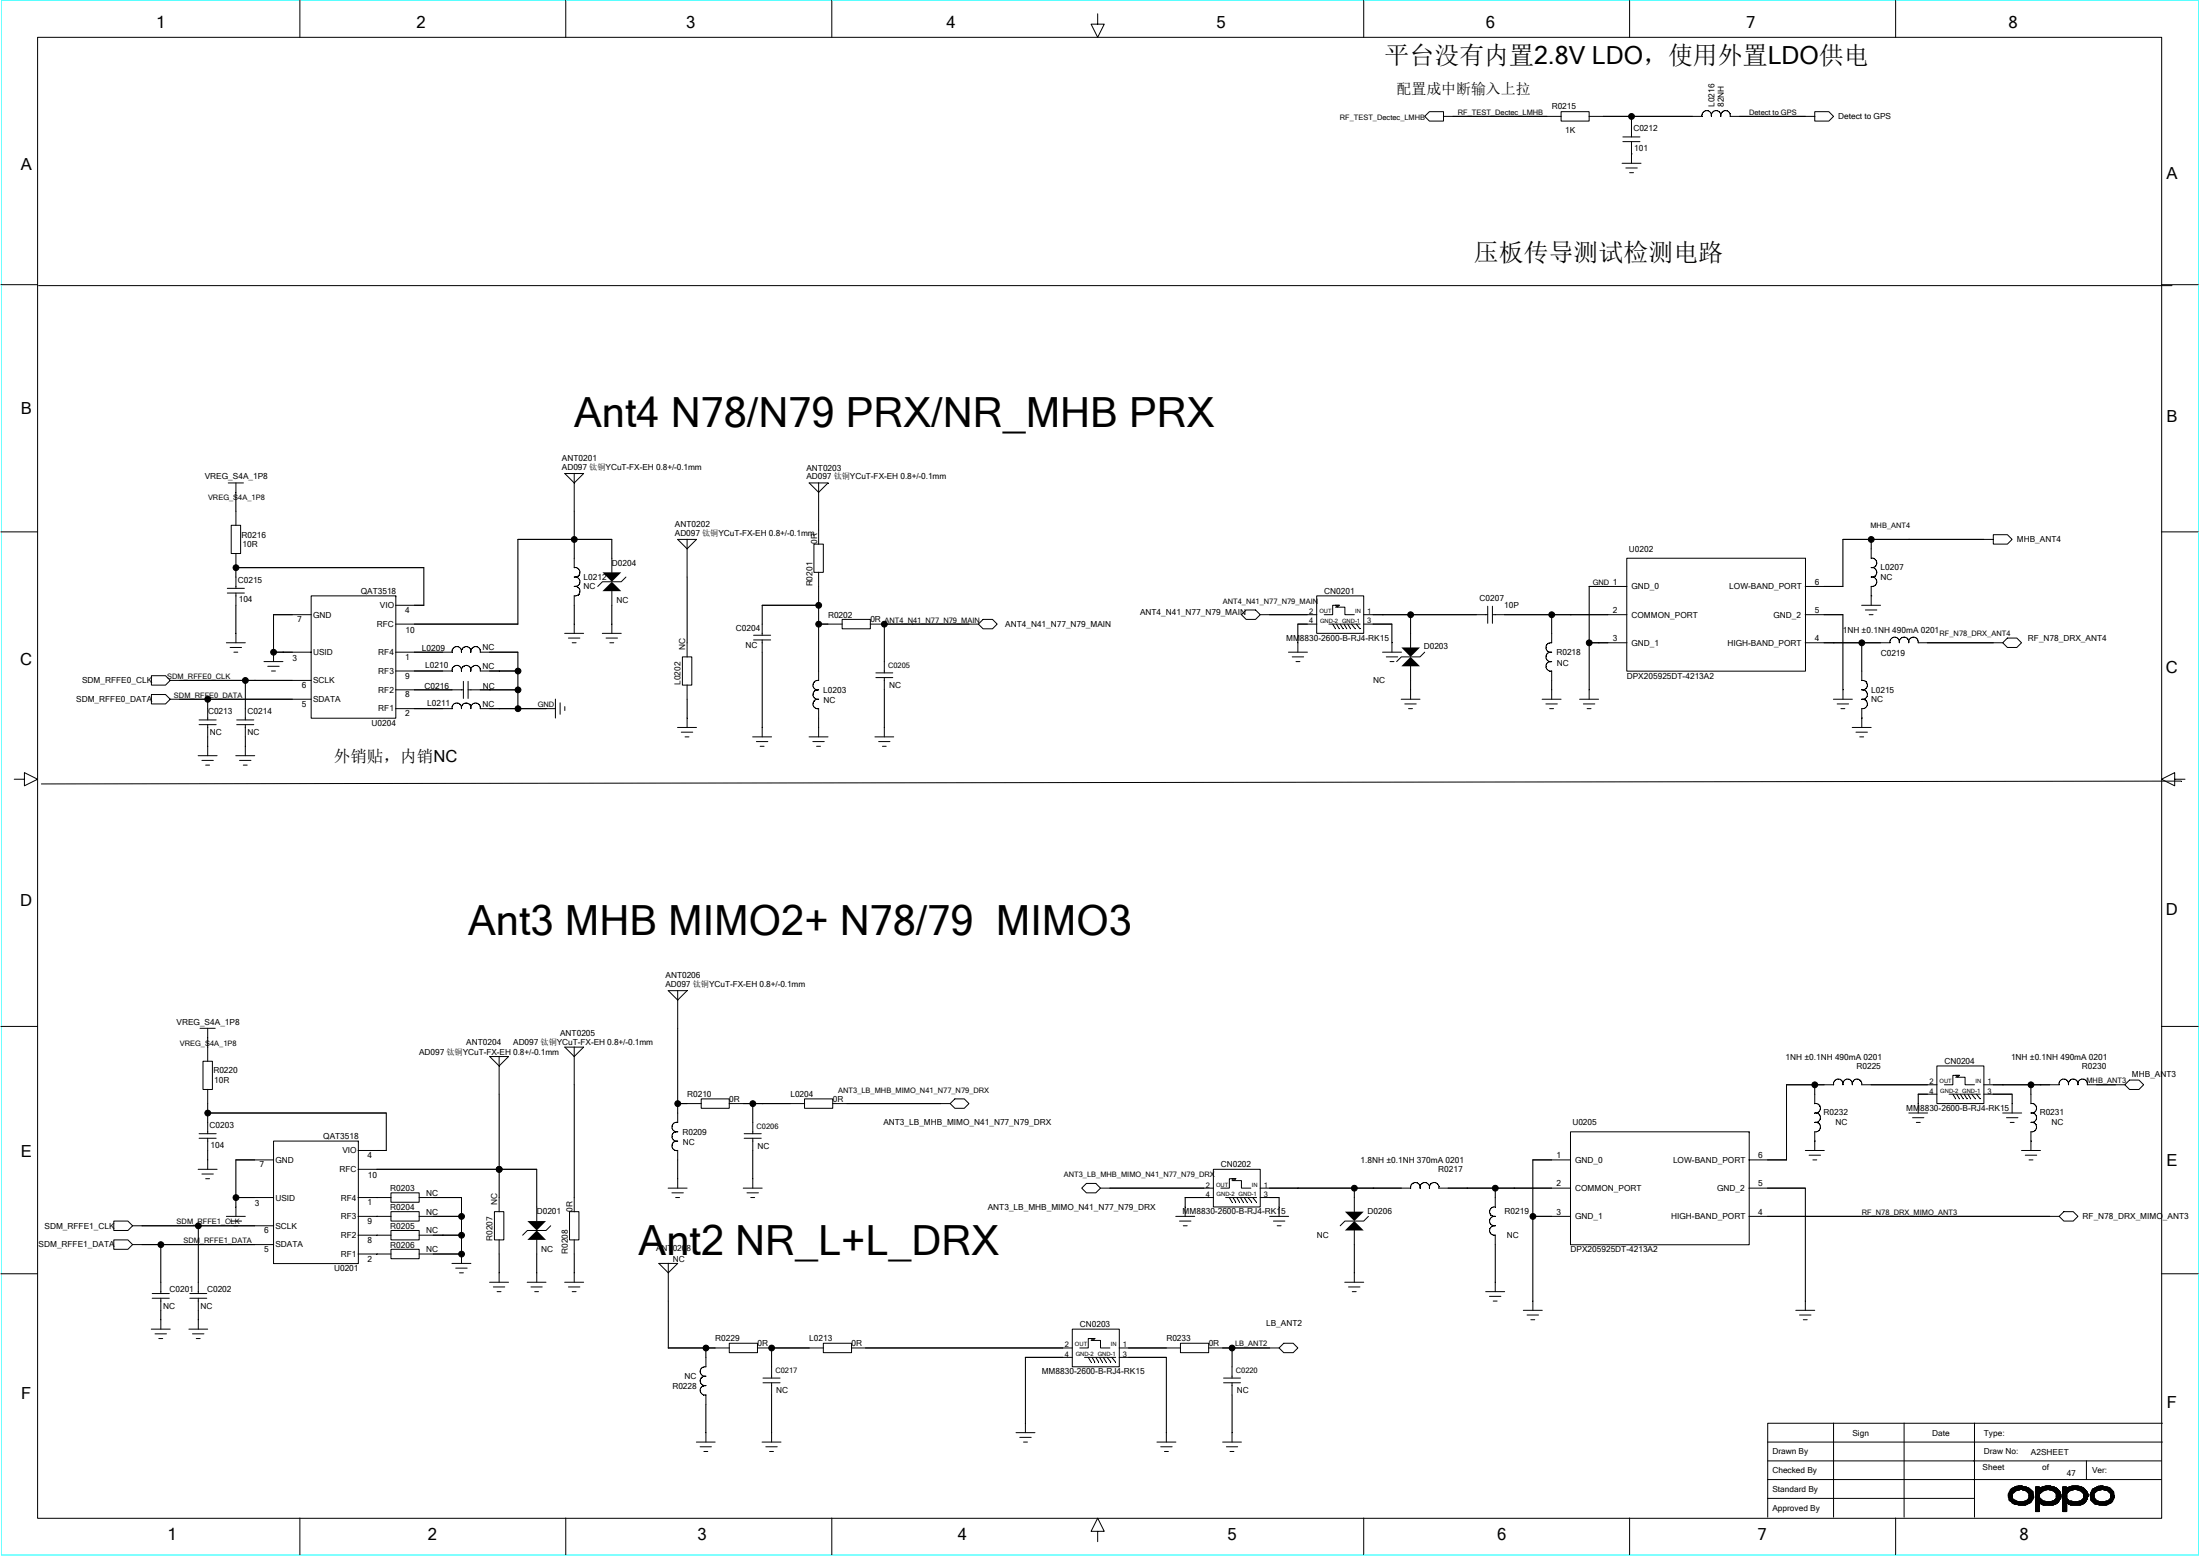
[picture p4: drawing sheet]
<svg xmlns="http://www.w3.org/2000/svg" width="297mm" height="210mm" viewBox="0 0 297 210" stroke-linecap="round" stroke-linejoin="round" font-family="sans-serif">
<path d="M.1 0h296.8v209.8h-296.8z" fill="none" stroke="#0ff" stroke-width=".14"/>
<g fill="none" stroke="#000" stroke-width=".14">
<path d="M5.1 5h286.8v199.9h-286.8zM40.5 .1v4.9M76.4 .1v4.9M112.3 .1v4.9M148.2 1.9v1.4h.9l-.9 1.7-.9-1.7h.9M184.1 .1v4.9M193 15.1h1.9v1.2h-1.9l-.6-.6zM210.8 15.1h3.8v1.2h-3.8zM210.8 15.7h-15.9M219.1 19.1h2.3M219.1 18.5h2.3M220 .1v4.9"/>
<path d="M220.3 15.7v2.8M220.3 19.1v2.9M229.8 15.7h-15.3M231.1 15.5v.2a.64 .64 0 0 1 .5-.8 .64 .64 0 0 1 .7 .6M231.1 15.5a.64 .64 0 0 0-.8-.6 .64 .64 0 0 0-.5 .8M232.3 15.5v.2a.64 .64 0 0 1 .6-.8 .64 .64 0 0 1 .7 .6M233.6 15.5v.2M245 15.1h1.9l.7 .6-.7 .6h-1.9zM245 15.7h-11.4M255.9 .1v4.9M.1 38.4h5M5.2 38.5h288.1"/>
<path d="M219 22h2.6M219.5 22.7h1.6M220 23.3h.6M291.8 38.4h5M.1 71.8h5M30.7 79.4h2.3M30.8 65.2h2.1M31.2 70.9h1.3v3.8h-1.3zM31.8 76.6h25.4v5.1M31.9 65.2v5.7M31.9 74.7v4.7M69.9 72.8h12.7v4.5"/>
<path d="M69.9 72.8v11.4M76.2 63.9h2.6l-1.3 1.3zM77.5 63.9v12.7M77.5 76.6a.65 .65 0 0 1 .8 .6 .65 .65 0 0 1-.8 .7h.1a.65 .65 0 0 1 .7 .5M78.3 78.4v.1a.63 .63 0 0 1-.8 .6l.5 .1 .3 .4M78.3 79.6a.63 .63 0 0 1-.8 .8v5.1M82.6 79.8v5.7M84.5 77.9l-.6 .6h-2.6l-.6 .6M91.5 72.8h2.5l-1.2 1.3-1.3-1.3M92.8 72.8v15.9M109.2 65.2h2.6l-1.3 1.2-1.2-1.2M109.9 73.4h1.3v3.8h-1.3z"/>
<path d="M110.5 65.2v8.2M110.5 77.2v14.6M214.5 79.1h5.2M214.6 79.1v15.3M219.6 75.3h24.2v15.3h-24.2zM243.8 75.3h.1M248.8 72.8h20.4M248.8 72.8v6.3h-5.1M252.6 72.8v2.5a.64 .64 0 0 1 .8 .7 .64 .64 0 0 1-.8 .6 .64 .64 0 0 1 .8 .6 .64 .64 0 0 1-.8 .7 .64 .64 0 0 1 .8 .6 .64 .64 0 0 1-.8 .6M252.6 79.1v2.6M269.1 72.2h1.9l.7 .6-.7 .6h-1.9zM291.8 71.8h5"/>
<path d="M20.4 93.7h1.9l.7 .7-.7 .6h-1.9zM20.4 91.2h1.9l.7 .6-.7 .7h-1.9zM23 94.4h19M23 91.8h19M26.9 97.8h2.3M26.9 97.2h2.3M28 94.4v2.8M28 97.8v4.2M30.6 86.7h2.5M30.7 80h2.3M31.1 87.4h1.5M31.6 88h.5"/>
<path d="M31.9 80v6.7M32 97.8h2.3M32 97.2h2.3M33.1 91.8v5.4M33.1 97.8v4.2M35.6 89.3h2.6M36.1 89.9h1.6M36.7 90.6h.5M36.9 88h5.1M42 80.4h11.4v16.5h-11.4zM42 83h-5.1v6.3M53.4 95.6h7.7"/>
<path d="M53.4 88h7.7M53.4 84.2h16.5M53.4 81.7h3.8M53.4 90.6h7.7M53.4 80.4h.1M61 88a.65 .65 0 0 1 .7-.8 .65 .65 0 0 1 .6 .8 .64 .64 0 0 1 .6-.7 .64 .64 0 0 1 .7 .7 .64 .64 0 0 1 .6-.7 .64 .64 0 0 1 .6 .7h5.1v7.7M62.3 90.4v.2a.64 .64 0 0 1 .6-.8 .64 .64 0 0 1 .7 .6M62.3 90.4a.64 .64 0 0 0-.7-.6 .64 .64 0 0 0-.6 .8M62.6 93.1h-9.2M62.6 91.9v2.4M63.2 93.1h6.7M63.2 91.9v2.4"/>
<path d="M63.6 90.4v.2a.64 .64 0 0 1 .5-.8 .64 .64 0 0 1 .8 .6M64.9 90.4l-.1 .2h5.1M75 95.6h-10.2a.64 .64 0 0 0-.6-.7 .64 .64 0 0 0-.6 .7 .65 .65 0 0 0-.7-.7 .65 .65 0 0 0-.6 .7 .65 .65 0 0 0-.6-.7 .65 .65 0 0 0-.7 .8M75 94.3v2.6M75.6 94.8v1.6M76.2 85.5h2.6M76.3 95.4v.5M76.7 86.1h1.6M77.3 86.7h.5M81.3 85.5h2.6M81.8 86.1h1.6M82.3 86.7h.6"/>
<path d="M91.5 98.2h2.5M92 98.8h1.5M92.1 88.6h1.3v3.9h-1.3zM92.5 99.4h.5M92.8 92.4v5.8M101.6 99.4h2.6M101.7 86.4h2.4M101.7 85.7h2.4M102.9 81.7h7.6M102.9 81.7v4M102.9 86.4v13M109.2 99.4h2.6"/>
<path d="M109.8 93.9l.3 .4 .4 .1h-.2M109.8 95.1l.3 .4 .4 .1v3.8M110.3 91.8h.2M110.3 91.8a.64 .64 0 0 0-.5 .8 .64 .64 0 0 0 .7 .5h-.2M110.3 93.1l-.4 .2-.1 .6M110.3 94.4l-.4 .2-.1 .5M113.7 83.6h3.8v1.3h-3.8zM113.7 84.2h-3.2M117.5 84.2h14.6M118.1 99.4h2.6M118.3 91.4h2.2M118.3 90.8h2.2"/>
<path d="M119.4 84.2v6.6M119.4 91.4v8M132.7 83.6h1.3l.6 .6-.6 .7h-1.3l-.6-.7zM167.6 83l.7-.7h1.2l.7 .7-.7 .6h-1.2zM170.1 83h7.7M174 88h2.5M174.5 88.6h1.5M175 89.3h.5M177.8 80.4h6.3v5.1h-6.3zM177.8 84.2h-2.6v3.8M179.4 84.2h4.2M179.9 84.2l.4 .7"/>
<path d="M180.3 81.7h.5M180.3 81.9h1.3v1.1h1.3M180.3 81.7l.3 .2 .2-.2M180.4 84.2l.4 .7M180.8 81.7h-.9v1.3h-1.1M181 84.2l.3 .7M181.5 84.2l.3 .7M182 84.2l.3 .7M182.5 84.2l.5 .7M183.1 84.2l.5 .7M184.1 84.2h3.8v3.8M184.1 83h16.8"/>
<path d="M186.7 88h2.5M187.2 88.6h1.5M187.7 89.3h.5M189.2 94.4h2.5M189.7 95h1.5M190.2 95.6h.5M190.5 83v4.4M190.5 89.9v4.5M192.4 88l-.7 .6h-2.5l-.6 .7M200.9 81.8v2.3M201.5 83h18.2M201.5 81.8v2.3"/>
<path d="M208.2 94.4h2.6M208.7 95h1.6M208.7 87.5a.64 .64 0 0 0 .8 .5h-.2M208.7 90.1l.4 .4 .4 .1M209.2 95.6h.6M209.3 88a.64 .64 0 0 0-.6 .7 .64 .64 0 0 0 .8 .6h-.2M209.3 86.7a.64 .64 0 0 0-.6 .8M209.3 89.3a.64 .64 0 0 0-.6 .8M209.5 83v3.8l-.2-.1M209.5 90.5v3.9M213.3 94.4h2.5M213.8 95h1.5"/>
<path d="M214.3 95.6h.5M214.5 86.7h5.2M243.7 83h5.1v11.4M243.7 86.7h11.5M247.5 94.4h2.6M248 95h1.6M248.6 95.6h.5M250.1 98.2h2.5M250.6 98.8h1.5M251.1 99.4h.5M251.4 81.7h2.5M251.4 94.4h.2"/>
<path d="M251.4 91.8a.65 .65 0 0 1 .7 .6 .65 .65 0 0 1-.7 .7M251.4 93.1a.64 .64 0 0 1 .7 .5 .64 .64 0 0 1-.6 .8M251.4 86.7v5.1M251.5 94.4a.64 .64 0 0 1 .6 .6 .64 .64 0 0 1-.6 .6M251.6 95.6h-.2v2.6M251.9 82.3h1.5M252.4 83h.5M256.5 86.6v.1a.64 .64 0 0 1 .5-.7 .64 .64 0 0 1 .7 .6M256.5 86.6a.64 .64 0 0 0-.8-.6 .64 .64 0 0 0-.5 .7M257.7 86.6v.1a.64 .64 0 0 1 .6-.7 .64 .64 0 0 1 .7 .6M259 86.7h11.4M259 86.6v.1"/>
<path d="M271 86.1h1.3l.6 .6-.6 .7h-1.3l-.6-.7zM1.9 105.2h1.4v-.9l1.8 .9-1.8 .8v-.8M26.8 102h2.5M27.3 102.6h1.5M27.8 103.3h.5M31.8 102h2.6M32.3 102.6h1.6M32.8 103.3h.6M102.1 100.1h1.6M102.6 100.7h.6M109.7 100.1h1.6M110.3 100.7h.5"/>
<path d="M118.6 100.1h1.6M119.1 100.7h.6M293.6 105.2v-.9l-1.8 .9 1.8 .8v-.8h1.4M294.5 105.4l-288.9 .4M.1 138.5h5M27 138.8h2.1M28 138.8v4.4M90.2 133.7h2.6l-1.3 1.3zM91.5 133.7v17.8M291.8 138.5h5M26.8 157.8h2.5M26.9 153.6h2.3"/>
<path d="M26.9 153h2.3M27.3 158.4h1.5M27.4 143.2h1.3v3.8h-1.3zM27.8 159.1h.5M28 150.2h24.2v5.1h-3.9M28 147v6M28 153.6v4.2M31.8 156.5h5.2M31.9 156.5v7.6M36.9 154h11.5v16.5h-11.5zM48.3 157.8h24.2v7M48.4 154h.1"/>
<path d="M66.1 142.6h2.6l-1.3 1.2-1.3-1.2M67.4 142.6v20.9M76.2 141.3h2.6l-1.3 1.3zM77.5 141.3v22.2M90.7 152.2a.68 .68 0 0 0 .8 .5 .64 .64 0 0 0-.8 .7 .64 .64 0 0 0 .8 .6h-.2M90.7 154.8a.64 .64 0 0 0 .8 .5M91.3 154a.64 .64 0 0 0-.6 .8M91.5 155.2v5.1M91.5 151.5a.63 .63 0 0 0-.8 .8M94.7 148.3h3.8v1.3h-3.8zM94.7 148.9h-3.2M98.4 148.9h10.2"/>
<path d="M100.5 153.6h2.3M100.5 153h2.3M101.6 148.9v4.1M101.6 153.6v6.7M108.6 148.3h3.8v1.3h-3.8zM112.4 148.9h15.9M128.9 148.3h1.3l.6 .6-.6 .7h-1.3l-.6-.7zM163.8 157.8h6.4v5.1h-6.4zM166.3 159.1h.6M166.3 159.3h1.3v1h1.3M166.3 159.1l.3 .2 .3-.2M166.9 159.1h-.9v1.2h-1.2"/>
<path d="M212 152.7h24.2v15.3h-24.2zM212.1 156.5h-5.2l.1 20.3M236.1 156.5h5.1M236.2 152.7h.1M241.2 146.4h6.4M241.2 146.4v10.1M243.8 155.3h2.5M244.3 155.9h1.5M244.8 156.5h.5M245 148.9l.5 .1 .3 .4M245 146.4v2.5M245 152.7v2.6"/>
<path d="M245.8 149.4l-.1 .5-.3 .3h-.4a.65 .65 0 0 1 .8 .6 .65 .65 0 0 1-.8 .7h.3a.62 .62 0 0 1 .5 .5M245.8 151.9l-.1 .6-.3 .2h-.4M249.3 145.6a.67 .67 0 0 1 .8 .8l.1-.5 .4-.3M249.3 145.6l-.4 .3-.1 .5a.65 .65 0 0 0-.6-.8 .65 .65 0 0 0-.6 .8M250.6 145.6a.67 .67 0 0 1 .8 .8M251.4 146.4h10.1M257.7 150.2h2.6M258.2 150.8h1.6M258.7 151.5h.6M259 147.7h2.5M259 147.7v2.5M261.5 143.8h6.4v5.1h-6.4z"/>
<path d="M263.2 147.7h4.2M263.7 147.7l.4 .6M264 145.1h.6M264.1 145.4h1.2v1h1.3M264.1 145.1l.2 .3 .3-.3M264.2 147.7l.4 .6M264.6 145.1h-.9v1.3h-1.2M264.7 147.7l.4 .6M265.2 147.7l.4 .6M265.7 147.7l.4 .6M266.2 147.7l.5 .6M266.8 147.7l.6 .6"/>
<path d="M267.8 147.7h3.9v2.5M270.4 150.2h2.6M270.9 150.8h1.6M271.4 151.5h.5M272.9 155.3h2.6M273.4 155.9h1.6M274 156.5h.5M274.2 148.9a.64 .64 0 0 1 .8 .7 .64 .64 0 0 1-.8 .6 .64 .64 0 0 1 .8 .6 .64 .64 0 0 1-.8 .7 .64 .64 0 0 1 .8 .6 .64 .64 0 0 1-.8 .6M274.2 146.4v2.5M274.2 152.7v2.6M278.5 145.6a.67 .67 0 0 1 .8 .8l.1-.5 .4-.3M278.5 145.6l-.4 .3-.1 .5h-10.2"/>
<path d="M279.8 145.6a.67 .67 0 0 1 .8 .8 .65 .65 0 0 1 .6-.8 .65 .65 0 0 1 .6 .8h5.1M286.9 146.4l.6-.6h1.3l.6 .6-.6 .6h-1.3zM.1 171.9h5M15.4 167.3h1.9l.6 .7-.6 .6h-1.9zM15.4 164.8h1.9l.6 .6-.6 .7h-1.9zM17.9 165.4h19.1M17.9 168h19.1M20.4 179.4h2.6M20.5 175.2h2.4M20.5 174.6h2.4M21.7 168v6.6M21.7 175.2v4.2"/>
<path d="M25.5 179.4h2.5M25.6 175.2h2.3M25.6 174.6h2.3M26.8 165.4v9.2M26.8 175.2v4.2M30.6 164.1h2.5M31.1 164.8h1.5M31.8 161.6h5.2M52.8 161h3.8v1.2h-3.8zM52.8 163.5h3.8v1.3h-3.8zM52.8 166.1h3.8v1.2h-3.8zM52.8 168.6h3.8v1.3h-3.8z"/>
<path d="M52.8 161.6h-4.5M52.8 164.1h-4.5M52.8 166.7h-4.5M52.8 169.2h-4.5M56.6 161.6h5.7v8.9M56.6 164.1h5.7M56.6 166.7h5.7M56.6 169.2h5.7M61 170.5h2.6M61.5 171.1h1.6M62 171.8h.6M66.1 173h2.6"/>
<path d="M66.6 173.7h1.6M66.8 163.5h1.2v3.8h-1.2zM67.1 174.3h.5M67.4 167.3v5.7M71.2 173h2.5M71.7 173.7h1.5M72.2 174.3h.5M72.5 167.3v5.7M74.4 165.4l-.7 .7h-2.5l-.6 .6M76.2 173h2.6M76.7 173.7h1.6M76.9 163.5h1.3v3.8h-1.3z"/>
<path d="M77.3 174.3h.5M77.5 167.3v5.7M89 170.5l1.2 1.3 1.3-1.3h-2.6M90.2 160.3h2.6M90.2 170.5v11.4M90.7 161h1.6M91.2 161.6h.6M100.3 160.3h2.6M100.9 161h1.5M101.4 161.6h.5M144.8 179.4h6.3v5h-6.3zM146 160.3l.7-.6h1.3l.6 .6-.6 .7h-1.3z"/>
<path d="M148.6 160.3h15.2M158.7 164.1h2.6M159.3 164.8h1.5M159.8 165.4h.5M160 161.6h3.8M160 161.6v2.5M165.5 161.6h4.2M166 161.6l.3 .6M166.5 161.6l.4 .6M167 161.6l.4 .6M167.5 161.6l.4 .6M168 161.6l.4 .6"/>
<path d="M168.5 161.6l.5 .6M169.1 161.6l.5 .6M170.1 160.3h20.4M170.1 161.6h2.6v2.5M171.4 164.1h2.6M171.9 164.8h1.6M172.4 165.4h.6M181.6 173h2.5M182.1 173.7h1.5M182.6 174.3h.5M182.9 160.3v3.2M182.9 166v7"/>
<path d="M184.8 164.1l-.7 .7h-2.5l-.6 .6M191.7 160.3a.65 .65 0 0 0-.6-.7 .65 .65 0 0 0-.6 .8M193 160.3a.65 .65 0 0 0-.7-.7 .65 .65 0 0 0-.6 .8M200.6 174.3h2.6M201.1 174.9h1.5M201.1 163.6l.1 .2a.7 .7 0 0 0 .7 .3M201.1 166.2a.69 .69 0 0 0 .8 .5M201.6 175.6h.5M201.7 164.1a.64 .64 0 0 0-.6 .8 .64 .64 0 0 0 .8 .5M201.7 165.4l-.5 .3-.1 .5M201.9 160.3v2.6M201.9 166.7v7.6"/>
<path d="M201.9 162.9h-.4l-.3 .2-.1 .6M205.7 176.8h2.5M206.2 177.5h1.5M206.7 178.1h.5M206.9 164.1h5.2M212.1 160.3h-17.9a.64 .64 0 0 0-.6-.7 .64 .64 0 0 0-.6 .8M236.1 164.1h41.9M236.1 160.3h7.7v16.5M242.5 176.8h2.5M243 177.5h1.5M243.5 178.1h.5M278 164.1l.7-.6h1.2l.7 .6-.7 .7h-1.2z"/>
<path d="M291.8 171.9h5M20.9 180h1.6M21.4 180.6h.6M26 180h1.5M26.5 180.6h.5M90.2 181.9h8.3M94 194.6h2.6M94.5 195.2h1.6M95 195.9h.6M95.1 184.4h.2M95.1 187a.63 .63 0 0 0-.6 .7 .63 .63 0 0 0 .8 .5v6.4M95.1 185.7a.65 .65 0 0 0-.6 .8 .65 .65 0 0 0 .8 .5"/>
<path d="M95.1 184.4a.64 .64 0 0 0-.6 .8 .64 .64 0 0 0 .8 .5h-.2M95.3 181.9v2.6M98.5 181.3h3.8v1.2h-3.8zM102.3 181.9h8.9M102.9 194.6h2.5M103 186.6h2.3M103 186h2.3M103.4 195.2h1.5M103.9 195.9h.5M104.2 181.9v4.1M104.2 186.6v8M111.2 181.3h3.8v1.2h-3.8z"/>
<path d="M115 181.9h29.8M137.2 193.3h2.5M137.7 194h1.5M138.2 194.6h.5M138.4 183.2h6.4M138.4 183.2v10.1M146.4 183.2h4.2M146.9 183.2l.4 .6M147.3 180.9h1.3v1h1.3M147.3 180.6h.5l-.2 .3zM147.4 183.2l.4 .6M147.8 180.6h-.9v1.3h-1.1"/>
<path d="M148 183.2l.3 .6M148.5 183.2l.3 .6M149 183.2l.3 .6M149.5 183.2l.5 .6M150.1 183.2l.5 .6M151.1 181.9h8.3M151.1 183.2h6.4v11.4M156.2 194.6h2.6M156.7 195.2h1.6M157.2 195.9h.6M159.4 181.3h3.8v1.2h-3.8zM163.2 181.9h9.5"/>
<path d="M165.1 194.6h2.5M165.2 186.6h2.3M165.2 186h2.3M165.6 195.2h1.5M166.1 195.9h.5M166.3 181.9v4.1M166.3 186.6v8M173.3 181.3h1.3l.6 .6-.6 .6h-1.3l-.6-.6zM238.7 194.6h53.3M247.6 192v12.7M257.1 192v12.7M266.6 192v12.7"/>
<path d="M281.7 197.1v2.6M291.8 199.7h-53.1M291.8 197.1h-53.1M292 192.1h-53.3v12.6M40.5 204.9v4.9M76.4 204.9v4.9M112.3 204.9v4.9M148.2 206.7h.9l-.9-1.8-.9 1.8h.9v1.3M184.1 204.9v4.9M220 204.9v4.9M238.7 202.2h27.9M255.9 204.9v4.9"/>
<path d="M271.1 201.6h.7M271.1 201.7h.6M271.1 201.8h.6M271.1 202h.6M271.1 202.1h.6M271.3 201.3h.8M271.3 202.3h.6M271.3 202.2h.4M271.3 201.4v1.1h.8M271.4 202.6h.8M271.4 202.5v-1.3v1.4h.7M271.5 202.2v.4h.8"/>
<path d="M271.5 200.9a2.21 2.21 0 0 1 3 .4l.1 .8-.4 .6-.8 .4h-.6l-.9-.1-.6-.5-.1-.8zM271.5 201v1.6v-1.5v.1M271.7 201.6l.5-.4 .6-.3 .8 .3 .4 .4v.6a1.54 1.54 0 0 1-2.3 0zM271.7 200.9l-.1 1.8h2.6v-1.7M271.7 200.8h2.2M271.8 200.8v.7M271.8 202.3v.5M271.9 202.5v.5h1.9M271.9 200.8v.6h-.6M272.1 202.4v.6M272.2 200.7v.5h-.8M272.2 202.6v.4"/>
<path d="M272.3 202.6v.4M272.3 200.7v.4M272.3 200.6h.8M272.4 202.7v.4M272.4 200.7v.4M272.5 203.1h1.1M272.6 202.7v.4M272.6 200.5v.6M272.7 202.7v.4M272.7 200.5v.6h-1.3M272.8 202.7v.4M272.8 200.5v.4"/>
<path d="M272.9 202.7v.4M272.9 200.5v.4M273.1 202.7v.4M273.1 200.5v.6h1.1M273.2 202.7v.4M273.2 200.7v.4M273.3 202.6v.5M273.3 200.7v.4M273.4 202.6h.9M273.4 202.6v.5M273.4 200.7v.4M273.4 201.2h1"/>
<path d="M273.5 200.7h-1.4v.5M273.6 202.6v.4M273.6 200.7v.5M273.7 201.3h.8M273.7 200.8v.5M273.7 202.4v.6h-1.5v-.4M273.8 200.8v.6h.7M273.9 201.8h.7M273.9 202h.7M273.9 202.1h.7M273.9 201.7h.6M274 200.8v.8h.5"/>
<path d="M274 200.9h-2.5M274.1 200.9v1.9h-2.5M274.3 201.2v1.3h-.6M274.5 201.3v1h-.7v.5M274.5 202.2h-.6l.1 .6M274.8 200.8h2.8M274.8 200.9h3M274.8 200.7h.6v3.3h-.6M274.8 203h.6M274.8 203.1h.6M274.8 203.2h.6M274.8 203.3h.6"/>
<path d="M274.8 203.5h.6M274.8 203.6h.6M274.8 203.7h.6M274.8 203.9h.6M274.8 201.2h1.2M274.8 202.6h1.1M274.8 202.5h.9M274.8 202.3h.8v.7M274.8 202.2h.7v.6M274.8 201.6h.6M274.8 201.7h.6M274.8 201.8h.6"/>
<path d="M274.8 202h.6M274.8 202.1h.6M274.8 200.7h.6v.2v-.1h.1a2.27 2.27 0 0 1 2.3 .1 1.03 1.03 0 0 1 .2 1.6l-.2 .3-.5 .3h-1.4l-.5-.3v1.2h-.6zM274.8 200.7v3.3M275 200.7v3.3M275.1 200.7v3.3M275.2 200.7v3.3M275.4 201.6l.5-.4 .6-.3 .8 .3 .3 .4v.6a1.54 1.54 0 0 1-2.2 0zM275.5 200.8v.8M275.6 203h2M275.6 200.8v.6h-.8M275.7 200.7h1.7v.6"/>
<path d="M275.7 200.7v.6h-.9M275.7 202.4v.6M275.9 200.7v.5M275.9 202.6v.5M276 200.7v.4M276 202.6v.5M276.1 202.6v.5M276.1 200.5v.6M276.2 200.6h.7M276.2 202.7v.4M276.2 200.5v.6h-1.4M276.4 202.7v.4"/>
<path d="M276.4 200.5v.6M276.5 202.7v.4M276.5 200.5v.4M276.6 202.7v.4M276.6 200.5v.6M276.7 201.1h1.2M276.8 202.7v.4M276.8 200.5v.6M276.9 202.7v.4M276.9 200.5v.6M277 202.6v.5M277 200.7v.4"/>
<path d="M277.1 201.2h.9v1.4M277.1 202.6h.8M277.1 202.6v.5M277.1 200.7v.4M277.3 202.6v.5h-1.5M277.3 200.7v.5M277.4 201.3h.7v1h-.6M277.4 202.5h.6M277.4 202.4v.6M277.5 201.4h.6M277.5 202.3v.7M277.5 200.8v.6"/>
<path d="M277.6 201.8h.7v.2h-.7M277.6 201.7h.7M277.6 202.1h.7M277.6 200.8v.8h.5M277.8 200.9v1.9h-3M277.9 201v1.7h-3.1M278.3 202.2h-.7v.6M278.5 203h.5M278.5 203.1h.5M278.5 203.2h.5M278.5 203.3h.5M278.5 203.5h.5"/>
<path d="M278.5 203.6h.5M278.5 203.7h.5M278.5 203.9h.5M278.5 200.9h3M278.5 200.8h2.8M278.5 200.7h.5v3.3h-.5M278.5 201.2h1M278.5 202.6h1M278.5 202.5h.8M278.5 202.3h.7v.5M278.5 202.2h.5M278.5 201.6h.5"/>
<path d="M278.5 201.7h.5M278.5 201.8h.5M278.5 202h.5M278.5 202.1h.5M278.5 200.7h.5v.2v-.1h.2a2.17 2.17 0 0 1 2.4 .3l.1 .2a.49 .49 0 0 1 .1 .8v.2a1.37 1.37 0 0 1-.9 .8h-1.4l-.5-.3v1.2h-.5zM278.5 200.7v3.3M278.7 200.7v3.3M278.8 200.7v3.3M278.9 200.7v3.3M279.2 200.8v.6h-.7M279.3 202.4v.6h2M279.3 200.7v.6h-.8"/>
<path d="M279.4 200.7h1.7v.6M279.4 202.6v.4M279.4 200.7v.5M279.4 201.2l.8-.3 .7 .3 .4 .4v.6a1.54 1.54 0 0 1-2.3 0v-.6zM279.5 202.6v.5M279.5 200.7v.4M279.7 202.6v.5M279.7 200.5v.6M279.8 202.6v.5M279.8 200.5v.6h-1.3M279.9 202.7v.4M279.9 200.5v.6"/>
<path d="M280.1 202.7v.4M280.1 200.5v.4M280.2 202.7v.4M280.2 200.5v.4M280.3 202.7v.4M280.3 200.5v.4M280.4 201.1h1.2M280.4 202.7v.4M280.4 200.5v.6M280.6 202.7v.4M280.6 200.5v.6M280.7 202.6v.5"/>
<path d="M280.7 200.5v.6M280.8 201.2h.9v1.4M280.8 202.6v.5M280.8 200.7v.4M280.8 202.6h.8M280.9 202.6v.5h-1.4M280.9 200.7v.5M281 201.3h.8v1h-.6M281 202.5h.7M281.1 202.4v.6M281.2 201.4h.6M281.2 202.3v.7"/>
<path d="M281.2 200.8v.6M281.3 201.6h.7M281.3 201.7h.7M281.3 201.8h.7M281.3 202h.7M281.3 202.2h.6M281.3 202.1h.5M281.3 200.8v2M281.4 200.9v1.9h-2.9M281.6 201v1.7h-3.1M282.2 201.7h.5M282.2 201.8h.5"/>
<path d="M282.2 202h.5M282.3 201.6h.4M282.3 202.3h.6M282.3 202.2h.4M282.3 201.3v1.2h.7M282.3 202.1h.4M282.4 201.2h.8M282.5 201v1.6h.7M282.6 200.9h2.4M282.6 200.9v1.8M282.6 200.9a2.03 2.03 0 0 1 2.8 .4l.1 .8-.4 .6-.8 .4-1.5-.1-.5-.5-.1-.8zM282.7 202.8h2.3"/>
<path d="M282.7 201.6l.4-.4 .7-.3 .8 .3 .4 .4v.6a1.52 1.52 0 0 1-2.3 0zM282.7 200.9v1.9M282.8 200.8h2.1M282.8 202.2v.8M282.8 200.8v.6h-.5M283 202.3v.7M283 200.8v.5h-.6M283.1 200.7h1.2v.4M283.1 202.4v.6M283.1 200.7v.5M283.2 202.6v.4M283.2 200.7v.4"/>
<path d="M283.3 200.6h.7M283.3 202.6v.5M283.3 200.7v.4M283.5 202.7v.4M283.5 200.7v.4M283.6 202.7v.4M283.6 200.5v.6h-1M283.7 202.7v.4M283.7 200.5v.6M283.8 202.7v.4M283.8 200.5v.4M284 202.7v.4"/>
<path d="M284 200.5v.6M284.1 201.1h1M284.1 200.7v.4M284.1 202.7v.4M284.2 200.7v.4M284.2 202.7v.4M284.3 202.6v.5M284.5 200.7v.4M284.5 202.6v.5h-1.1M284.6 201.2h.6v1.4h-.9M284.6 200.7v.5M284.6 202.6v.4h-1.8"/>
<path d="M284.7 202.5h.5M284.7 200.8v.5h.7v1h-.6M284.7 202.4v.6M284.8 201.4h.6M284.9 200.8v.6M284.9 202.3v.5M285 201.8h.5M285 202h.5M285 202.1h.5M285 202.2h.4M285 201.6h.4M285 201.7h.4"/>
<path d="M285 200.9v1.9M285.1 201v1.7h-2.5"/>
<circle cx="220.3" cy="15.7" r=".39"/>
<circle cx="31.9" cy="76.6" r=".39"/>
<circle cx="77.5" cy="72.8" r=".39"/>
<circle cx="252.7" cy="72.8" r=".39"/>
<circle cx="28.1" cy="94.4" r=".39"/>
<circle cx="33.1" cy="91.8" r=".39"/>
<circle cx="36.9" cy="88" r=".39"/>
<circle cx="69.9" cy="93.1" r=".39"/>
<circle cx="69.9" cy="95.6" r=".39"/>
<circle cx="69.9" cy="90.6" r=".39"/>
<circle cx="110.5" cy="81.7" r=".39"/>
<circle cx="110.5" cy="84.2" r=".39"/>
<circle cx="119.4" cy="84.2" r=".39"/>
<circle cx="190.5" cy="83" r=".39"/>
<circle cx="209.5" cy="83" r=".39"/>
<circle cx="214.6" cy="86.7" r=".39"/>
<circle cx="251.4" cy="86.7" r=".39"/>
<circle cx="28.1" cy="150.2" r=".39"/>
<circle cx="67.4" cy="157.8" r=".39"/>
<circle cx="91.5" cy="148.9" r=".39"/>
<circle cx="101.6" cy="148.9" r=".39"/>
<circle cx="245" cy="146.4" r=".39"/>
<circle cx="274.2" cy="146.4" r=".39"/>
<circle cx="21.7" cy="168" r=".39"/>
<circle cx="26.8" cy="165.4" r=".39"/>
<circle cx="31.9" cy="161.6" r=".39"/>
<circle cx="62.3" cy="166.7" r=".39"/>
<circle cx="62.3" cy="169.2" r=".39"/>
<circle cx="62.3" cy="164.2" r=".39"/>
<circle cx="182.9" cy="160.3" r=".39"/>
<circle cx="201.9" cy="160.3" r=".39"/>
<circle cx="207" cy="164.2" r=".39"/>
<circle cx="95.3" cy="181.9" r=".39"/>
<circle cx="104.2" cy="181.9" r=".39"/>
<circle cx="166.4" cy="181.9" r=".39"/>
</g>
<g fill="#000">
<path d="M220.3 15.7v1.3zM31.9 76.6v1.3zM110.5 70.3v1.2zM252.6 72.8v1.3zM28 99.4v1.3zM28 94.4v1.2zM33.1 99.4v1.3zM33.1 91.8h1.3zM36.9 88h1.3zM38.2 88h1.3zM56 81.7h1.2zM64.9 93.1h1.2z"/>
<path d="M66.1 90.6h1.3zM66.1 95.6h1.3zM110.5 96.9v1.3zM110.5 84.2h1.3zM175.2 84.2h1.3zM185.4 83h1.3zM190.5 91.8v1.3zM209.5 91.8v1.3zM214.6 86.7h1.2zM215.8 86.7h1.3zM246.3 86.7h1.3zM28 155.3v1.2z"/>
<path d="M28 140v1.3zM28 150.2v1.3zM28 148.9v1.3zM50.9 155.3h1.3zM91.5 148.9v1.3zM91.5 148.9h1.3zM100.4 148.9h1.2zM101.6 148.9h1.3zM245 146.4v1.3zM245 146.4h1.3zM259 147.7h1.2zM259 147.7v1.2z"/>
<path d="M269.1 146.4h1.3zM271.7 147.7v1.2zM274.2 146.4v1.3zM274.2 146.4h1.3zM275.5 146.4h1.3zM21.7 176.8v1.3zM26.8 176.8v1.3zM31.9 161.6v1.3zM58.5 166.7h1.3zM160 161.6v1.3zM171.4 161.6h1.3zM172.7 161.6v1.3z"/>
<path d="M182.9 160.3v1.3zM201.9 160.3v1.3zM95.3 181.9v1.3zM95.3 181.9h1.3zM165.1 181.9h1.2z"/>
</g>
<g fill="#000">
<path d="M81.3 77.2h2.6l-1.3 1.3zM82.6 78.5l1.3 1.3h-2.6zM189.2 87.4h2.5l-1.2 1.2zM190.5 88.6l1.2 1.3h-2.5zM71.2 164.8h2.5l-1.2 1.3zM72.5 166.1l1.2 1.2h-2.5zM181.6 163.5h2.5l-1.2 1.3zM182.9 164.8l1.2 1.3h-2.5z"/>
<circle cx="220.3" cy="15.7" r=".4"/>
<circle cx="31.9" cy="76.6" r=".4"/>
<circle cx="77.5" cy="72.8" r=".4"/>
<circle cx="252.6" cy="72.8" r=".4"/>
<circle cx="28" cy="94.4" r=".4"/>
<circle cx="33.1" cy="91.8" r=".4"/>
<circle cx="36.9" cy="88" r=".4"/>
<circle cx="69.9" cy="93.1" r=".4"/>
<circle cx="69.9" cy="95.6" r=".4"/>
<circle cx="69.9" cy="90.6" r=".4"/>
<circle cx="110.5" cy="81.7" r=".4"/>
<circle cx="110.5" cy="84.2" r=".4"/>
<circle cx="119.4" cy="84.2" r=".4"/>
<circle cx="190.5" cy="83" r=".4"/>
<circle cx="209.5" cy="83" r=".4"/>
<circle cx="214.6" cy="86.7" r=".4"/>
<circle cx="251.4" cy="86.7" r=".4"/>
<circle cx="28" cy="150.2" r=".4"/>
<circle cx="67.4" cy="157.8" r=".4"/>
<circle cx="91.5" cy="148.9" r=".4"/>
<circle cx="101.6" cy="148.9" r=".4"/>
<circle cx="245" cy="146.4" r=".4"/>
<circle cx="274.2" cy="146.4" r=".4"/>
<circle cx="21.7" cy="168" r=".4"/>
<circle cx="26.8" cy="165.4" r=".4"/>
<circle cx="31.9" cy="161.6" r=".4"/>
<circle cx="62.3" cy="164.1" r=".4"/>
<circle cx="62.3" cy="166.7" r=".4"/>
<circle cx="62.3" cy="169.2" r=".4"/>
<circle cx="182.9" cy="160.3" r=".4"/>
<circle cx="201.9" cy="160.3" r=".4"/>
<circle cx="207" cy="164.1" r=".4"/>
<circle cx="95.3" cy="181.9" r=".4"/>
<circle cx="104.2" cy="181.9" r=".4"/>
<circle cx="166.3" cy="181.9" r=".4"/>
</g>
<g font-size="5.6">
<text x="77.5" y="57.7">Ant4 N78/N79 PRX/NR_MHB PRX</text>
<text x="63.2" y="126.2">Ant3 MHB MIMO2+ N78/79 MIMO3</text>
<text x="86.2" y="169.3">Ant2 NR_L+L_DRX</text>
</g>
<g font-size="3.4">
<text x="186.9" y="8.6">平台没有内置2.8V LDO，使用外置LDO供电</text>
<text x="199" y="35.3">压板传导测试检测电路</text>
</g>
<g font-size="2.2">
<text x="21.1" y="3.8">1</text>
<text x="56.2" y="3.8">2</text>
<text x="92.7" y="3.8">3</text>
<text x="127.8" y="3.8">4</text>
<text x="164.2" y="3.8">5</text>
<text x="200.6" y="3.8">6</text>
<text x="235.8" y="3.8">7</text>
<text x="271.2" y="3.8">8</text>
<text x="2.8" y="23">A</text>
<text x="292.5" y="24.1">A</text>
<text x="2.8" y="55.8">B</text>
<text x="292.5" y="57">B</text>
<text x="2.7" y="89.7">C</text>
<text x="292.4" y="90.8">C</text>
<text x="45.1" y="102.8">外销贴，内销NC</text>
<text x="2.7" y="122.3">D</text>
<text x="292.4" y="123.5">D</text>
<text x="2.8" y="156.2">E</text>
<text x="292.5" y="157.3">E</text>
<text x="2.9" y="188.8">F</text>
<text x="292.6" y="189.9">F</text>
<text x="22.6" y="207.8">1</text>
<text x="57.8" y="207.8">2</text>
<text x="94.2" y="207.8">3</text>
<text x="129.3" y="207.8">4</text>
<text x="165.7" y="207.8">5</text>
<text x="202.2" y="207.8">6</text>
<text x="237.3" y="207.8">7</text>
<text x="272.7" y="207.8">8</text>
</g>
<text font-size="2" x="188.6" y="12.7">配置成中断输入上拉</text>
<g font-size="1.1">
<text x="209.5" y="14.7">R0215</text>
<text x="211.3" y="18">1K</text>
<text x="220.5" y="17.7">C0212</text>
<text x="231.5" y="14.4" transform="rotate(-90 231.5 14.4)">L0216</text>
<text x="232.8" y="14.4" transform="rotate(-90 232.8 14.4)">82NH</text>
<text x="248.2" y="16.1">Detect to GPS</text>
<text x="220.7" y="20.4">101</text>
<text x="27.6" y="64.7">VREG_S4A_1P8</text>
<text x="75.9" y="62.3">ANT0201</text>
<text x="75.9" y="63.4">AD097 钛铜YCuT-FX-EH 0.8+/-0.1mm</text>
<text x="108.9" y="63.5">ANT0203</text>
<text x="108.9" y="64.7">AD097 钛铜YCuT-FX-EH 0.8+/-0.1mm</text>
<text x="91.1" y="71.1">ANT0202</text>
<text x="32.6" y="72.5">R0216</text>
<text x="32.7" y="73.8">10R</text>
<text x="82.6" y="76.3">D0204</text>
<text x="91.1" y="72.3">AD097 钛铜YCuT-FX-EH 0.8+/-0.1mm</text>
<text x="110.3" y="73.4" transform="rotate(-90 110.3 73.4)">0R</text>
<text x="219.9" y="74.5">U0202</text>
<text x="253.9" y="77">L0207</text>
<text x="272.3" y="73.2">MHB_ANT4</text>
<text x="32.1" y="78.6">C0215</text>
<text x="32.2" y="81.3">104</text>
<text x="40.1" y="84">7</text>
<text x="42.3" y="83.4">GND</text>
<text x="48.7" y="80.2">QAT3518</text>
<text x="51.3" y="82.1">VIO</text>
<text x="54.7" y="82.7">4</text>
<text x="78.8" y="78.3">L0212</text>
<text x="78.8" y="79.5">NC</text>
<text x="83.2" y="81.4">NC</text>
<text x="109.7" y="79.1" transform="rotate(-90 109.7 79.1)">R0201</text>
<text x="111.8" y="83.3">R0202</text>
<text x="117.5" y="84">0R ANT4_N41_N77_N79_MAIN</text>
<text x="153.9" y="83">ANT4_N41_N77_N79_MAIN</text>
<text x="178.8" y="80.2">CN0201</text>
<text x="199.8" y="81">C0207</text>
<text x="203.1" y="82.1">10P</text>
<text x="217.8" y="82.7">2</text>
<text x="220.3" y="79.5">GND_0</text>
<text x="220.3" y="83.4">COMMON_PORT</text>
<text x="233.5" y="79.5">LOW-BAND_PORT</text>
<text x="239.4" y="83.4">GND_2</text>
<text x="245" y="82.7">5</text>
<text x="245" y="78.9">6</text>
<text x="253.9" y="78.3">NC</text>
<text x="39.5" y="89.2">3</text>
<text x="42.3" y="88.4">USID</text>
<text x="50.9" y="84.6">RFC</text>
<text x="51.1" y="88.4">RF4</text>
<text x="54.7" y="89">1</text>
<text x="54.7" y="85.4">10</text>
<text x="57" y="87.8">L0209</text>
<text x="65.1" y="87.8">NC</text>
<text x="92.5" y="87.7" transform="rotate(-90 92.5 87.7)">NC</text>
<text x="99.4" y="85.1">C0204</text>
<text x="100.7" y="87.5">NC</text>
<text x="135.7" y="84.6">ANT4_N41_N77_N79_MAIN</text>
<text x="173.6" y="86.5">MM8830-2600-B-RJ4-RK15</text>
<text x="192.2" y="87.6">D0203</text>
<text x="210.1" y="88.4">R0218</text>
<text x="210.2" y="89.8">NC</text>
<text x="217.8" y="86.5">3</text>
<text x="220.3" y="87.1">GND_1</text>
<text x="233.2" y="87.1">HIGH-BAND_PORT</text>
<text x="245" y="86.5">4</text>
<text x="248.8" y="85.4">1NH ±0.1NH 490mA 0201</text>
<text x="253.9" y="88.5">C0219</text>
<text x="273.8" y="86.5">RF_N78_DRX_ANT4</text>
<text x="10.3" y="94.8">SDM_RFFE0_DATA</text>
<text x="11.1" y="92.2">SDM_RFFE0_CLK</text>
<text x="40.7" y="95.4">5</text>
<text x="40.7" y="92.8">6</text>
<text x="42.3" y="92.2">SCLK</text>
<text x="42.3" y="94.8">SDATA</text>
<text x="51.1" y="93.5">RF2</text>
<text x="51.1" y="91">RF3</text>
<text x="54.7" y="91.6">9</text>
<text x="54.7" y="94.1">8</text>
<text x="57.3" y="92.9">C0216</text>
<text x="57.4" y="90.1">L0210</text>
<text x="57.7" y="95.3">L0211</text>
<text x="65.1" y="90.3">NC</text>
<text x="65.1" y="95.4">NC</text>
<text x="65.2" y="92.9">NC</text>
<text x="91.9" y="92.5" transform="rotate(-90 91.9 92.5)">L0202</text>
<text x="111.2" y="93.5">L0203</text>
<text x="111.2" y="94.9">NC</text>
<text x="120" y="92.8">NC</text>
<text x="185.4" y="92.2">NC</text>
<text x="219.6" y="91.6">DPX205925DT-4213A2</text>
<text x="252.6" y="93.5">L0215</text>
<text x="252.6" y="94.7">NC</text>
<text x="28.1" y="96.4">C0213</text>
<text x="28.3" y="99.2">NC</text>
<text x="33.4" y="99.2">NC</text>
<text x="33.4" y="96.4">C0214</text>
<text x="50.2" y="97.9">U0204</text>
<text x="51.1" y="96">RF1</text>
<text x="54.7" y="96.6">2</text>
<text x="89.8" y="132">ANT0206</text>
<text x="89.8" y="133.2">AD097 钛铜YCuT-FX-EH 0.8+/-0.1mm</text>
<text x="23.8" y="138.3">VREG_S4A_1P8</text>
<text x="56.6" y="142.3">AD097 钛铜YCuT-FX-EH 0.8+/-0.1mm</text>
<text x="62.9" y="141.1">ANT0204</text>
<text x="69.3" y="141.1">AD097 钛铜YCuT-FX-EH 0.8+/-0.1mm</text>
<text x="75.6" y="139.8">ANT0205</text>
<text x="241.1" y="143">1NH ±0.1NH 490mA 0201</text>
<text x="262.5" y="143.6">CN0204</text>
<text x="271.5" y="143">1NH ±0.1NH 490mA 0201</text>
<text x="28.8" y="144.9">R0220</text>
<text x="28.9" y="146.1">10R</text>
<text x="92.8" y="148">R0210</text>
<text x="98.5" y="148.7">0R</text>
<text x="106.7" y="148">L0204</text>
<text x="112.4" y="148.7">0R</text>
<text x="250.7" y="144.3">R0225</text>
<text x="257.4" y="149.9">MM8830-2600-B-RJ4-RK15</text>
<text x="281.1" y="144.3">R0230</text>
<text x="287.8" y="145.4">MHB_ANT3</text>
<text x="28.3" y="152.2">C0203</text>
<text x="28.4" y="154.9">104</text>
<text x="43.6" y="153.8">QAT3518</text>
<text x="46.2" y="155.6">VIO</text>
<text x="92.1" y="153.1">R0209</text>
<text x="92.2" y="154.5">NC</text>
<text x="102.3" y="155">NC</text>
<text x="119.3" y="151.9">ANT3_LB_MHB_MIMO_N41_N77_N79_DRX</text>
<text x="212.3" y="151.9">U0205</text>
<text x="246.2" y="150.5">R0232</text>
<text x="247.8" y="151.9">NC</text>
<text x="275.4" y="150.5">R0231</text>
<text x="277" y="151.9">NC</text>
<text x="35" y="157.5">7</text>
<text x="37.2" y="156.9">GND</text>
<text x="45.8" y="158.2">RFC</text>
<text x="49.6" y="156.3">4</text>
<text x="49.7" y="158.9">10</text>
<text x="52.7" y="160.7">R0203</text>
<text x="57.5" y="161.4">NC</text>
<text x="164.8" y="157.5">CN0202</text>
<text x="183.7" y="156.9">1.8NH ±0.1NH 370mA 0201</text>
<text x="194.2" y="158.2">R0217</text>
<text x="210.2" y="160.1">2</text>
<text x="210.2" y="156.3">1</text>
<text x="212.7" y="156.9">GND_0</text>
<text x="212.7" y="160.7">COMMON_PORT</text>
<text x="225.9" y="156.9">LOW-BAND_PORT</text>
<text x="231.8" y="160.7">GND_2</text>
<text x="237.4" y="160.1">5</text>
<text x="237.4" y="156.3">6</text>
<text x="6" y="165.8">SDM_RFFE1_CLK</text>
<text x="34.4" y="162.8">3</text>
<text x="35.7" y="166.4">6</text>
<text x="37.2" y="165.8">SCLK</text>
<text x="37.2" y="162">USID</text>
<text x="46" y="162">RF4</text>
<text x="46" y="167.1">RF2</text>
<text x="46" y="164.5">RF3</text>
<text x="49.6" y="165.2">9</text>
<text x="49.6" y="162.6">1</text>
<text x="49.6" y="167.7">8</text>
<text x="52.7" y="163.3">R0204</text>
<text x="52.7" y="165.8">R0205</text>
<text x="57.5" y="163.9">NC</text>
<text x="57.5" y="166.5">NC</text>
<text x="66.5" y="167.5" transform="rotate(-90 66.5 167.5)">R0207</text>
<text x="67.1" y="162.6" transform="rotate(-90 67.1 162.6)">NC</text>
<text x="72.5" y="163.9">D0201</text>
<text x="77.3" y="163.5" transform="rotate(-90 77.3 163.5)">0R</text>
<text x="133.4" y="163.3">ANT3_LB_MHB_MIMO_N41_N77_N79_DRX</text>
<text x="159.7" y="163.9">MM8830-2600-B-RJ4-RK15</text>
<text x="177.8" y="167.1">NC</text>
<text x="184.6" y="163.8">D0206</text>
<text x="203.2" y="163.8">R0219</text>
<text x="203.5" y="167.1">NC</text>
<text x="210.2" y="163.9">3</text>
<text x="212.7" y="164.5">GND_1</text>
<text x="225.6" y="164.5">HIGH-BAND_PORT</text>
<text x="237.4" y="163.9">4</text>
<text x="281.2" y="164.5">RF_N78_DRX_MIMO_ANT3</text>
<text x="5.2" y="168.3">SDM_RFFE1_DATA</text>
<text x="35.7" y="169">5</text>
<text x="37.2" y="168.3">SDATA</text>
<text x="45.1" y="171.5">U0201</text>
<text x="46" y="169.6">RF1</text>
<text x="49.6" y="170.2">2</text>
<text x="52.7" y="168.4">R0206</text>
<text x="57.5" y="169">NC</text>
<text x="73.1" y="169">NC</text>
<text x="76.7" y="169.2" transform="rotate(-90 76.7 169.2)">R0208</text>
<text x="88.6" y="168.8">ANT0208</text>
<text x="90.9" y="170.2">NC</text>
<text x="212" y="169">DPX205925DT-4213A2</text>
<text x="22" y="176.6">NC</text>
<text x="22.9" y="174.3">C0201</text>
<text x="27.1" y="176.6">NC</text>
<text x="28" y="174.3">C0202</text>
<text x="145.8" y="179.1">CN0203</text>
<text x="170.9" y="179">LB_ANT2</text>
<text x="96.6" y="181">R0229</text>
<text x="102.3" y="181.7">0R</text>
<text x="109.3" y="181">L0213</text>
<text x="115" y="181.7">0R</text>
<text x="140.6" y="185.5">MM8830-2600-B-RJ4-RK15</text>
<text x="157.5" y="181">R0233</text>
<text x="163.2" y="181.7">0R</text>
<text x="90.8" y="187.4">R0228</text>
<text x="92.4" y="186.1">NC</text>
<text x="104.8" y="188">NC</text>
<text x="167" y="188">NC</text>
<text x="239.3" y="196.3">Drawn By</text>
<text x="250.1" y="193.7">Sign</text>
<text x="260.9" y="193.7">Date</text>
<text x="267.9" y="193.7">Type:</text>
<text x="267.9" y="196.3">Draw No:</text>
<text x="274.2" y="196.4">A2SHEET</text>
<text x="239.3" y="198.8">Checked By</text>
<text x="239.3" y="201.3">Standard By</text>
<text x="239.3" y="203.9">Approved By</text>
<text x="267.7" y="198.3">Sheet</text>
<text x="275.7" y="198.3">of</text>
<text x="279" y="199.2">47</text>
<text x="282.5" y="198.8">Ver:</text>
</g>
<g font-size="1">
<text x="180.9" y="16.2">RF_TEST_Dectec_LMHB</text>
<text x="196.8" y="15.5">RF_TEST_Dectec_LMHB</text>
<text x="236.2" y="15.5">Detect to GPS</text>
<text x="28.1" y="67.5">VREG_S4A_1P8</text>
<text x="252.5" y="71.3">MHB_ANT4</text>
<text x="165.1" y="81.5">ANT4_N41_N77_N79_MAIN</text>
<text x="176.8" y="82.9">2</text>
<text x="184.6" y="82.9">1</text>
<text x="215" y="78.9">GND 1</text>
<text x="176.8" y="84.1">4</text>
<text x="184.6" y="84.1">3</text>
<text x="261.9" y="85.9">RF_N78_DRX_ANT4</text>
<text x="22.6" y="91.6">SDM_RFFE0_CLK</text>
<text x="23.5" y="94.1">SDM_RFFE0_DATA</text>
<text x="72.6" y="95.4">GND</text>
<text x="119.9" y="90.1">C0205</text>
<text x="24.3" y="141.1">VREG_S4A_1P8</text>
<text x="113.2" y="147.4">ANT3_LB_MHB_MIMO_N41_N77_N79_DRX</text>
<text x="260.5" y="146.3">2</text>
<text x="260.5" y="147.6">4</text>
<text x="268.3" y="146.3">1</text>
<text x="268.3" y="147.6">3</text>
<text x="281.7" y="146.2">MHB_ANT3</text>
<text x="102.1" y="152.3">C0206</text>
<text x="143.6" y="158.9">ANT3_LB_MHB_MIMO_N41_N77_N79_DRX</text>
<text x="162.8" y="161.5">4</text>
<text x="162.8" y="160.3">2</text>
<text x="170.6" y="161.5">3</text>
<text x="170.6" y="160.3">1</text>
<text x="23.9" y="165.2">SDM_RFFE1_CLK</text>
<text x="24.8" y="167.7">SDM_RFFE1_DATA</text>
<text x="251.4" y="163.9">RF_N78_DRX_MIMO_ANT3</text>
<text x="104.7" y="185.3">C0217</text>
<text x="143.8" y="183.1">4</text>
<text x="143.8" y="181.8">2</text>
<text x="151.6" y="183.1">3</text>
<text x="151.6" y="181.8">1</text>
<text x="166.7" y="181.7">LB_ANT2</text>
<text x="166.9" y="185.3">C0220</text>
</g>
<g font-size=".8">
<text x="178.1" y="82.7">OUT</text>
<text x="183" y="82.7">IN</text>
<text x="178.2" y="84">GND-2 GND-1</text>
<text x="261.9" y="146.2">OUT</text>
<text x="262" y="147.4">GND-2 GND-1</text>
<text x="266.7" y="146.2">IN</text>
<text x="164.2" y="160.1">OUT</text>
<text x="164.3" y="161.4">GND-2 GND-1</text>
<text x="169" y="160.1">IN</text>
<text x="145.1" y="181.7">OUT</text>
<text x="145.2" y="183">GND-2 GND-1</text>
<text x="150" y="181.7">IN</text>
</g>
</svg>
